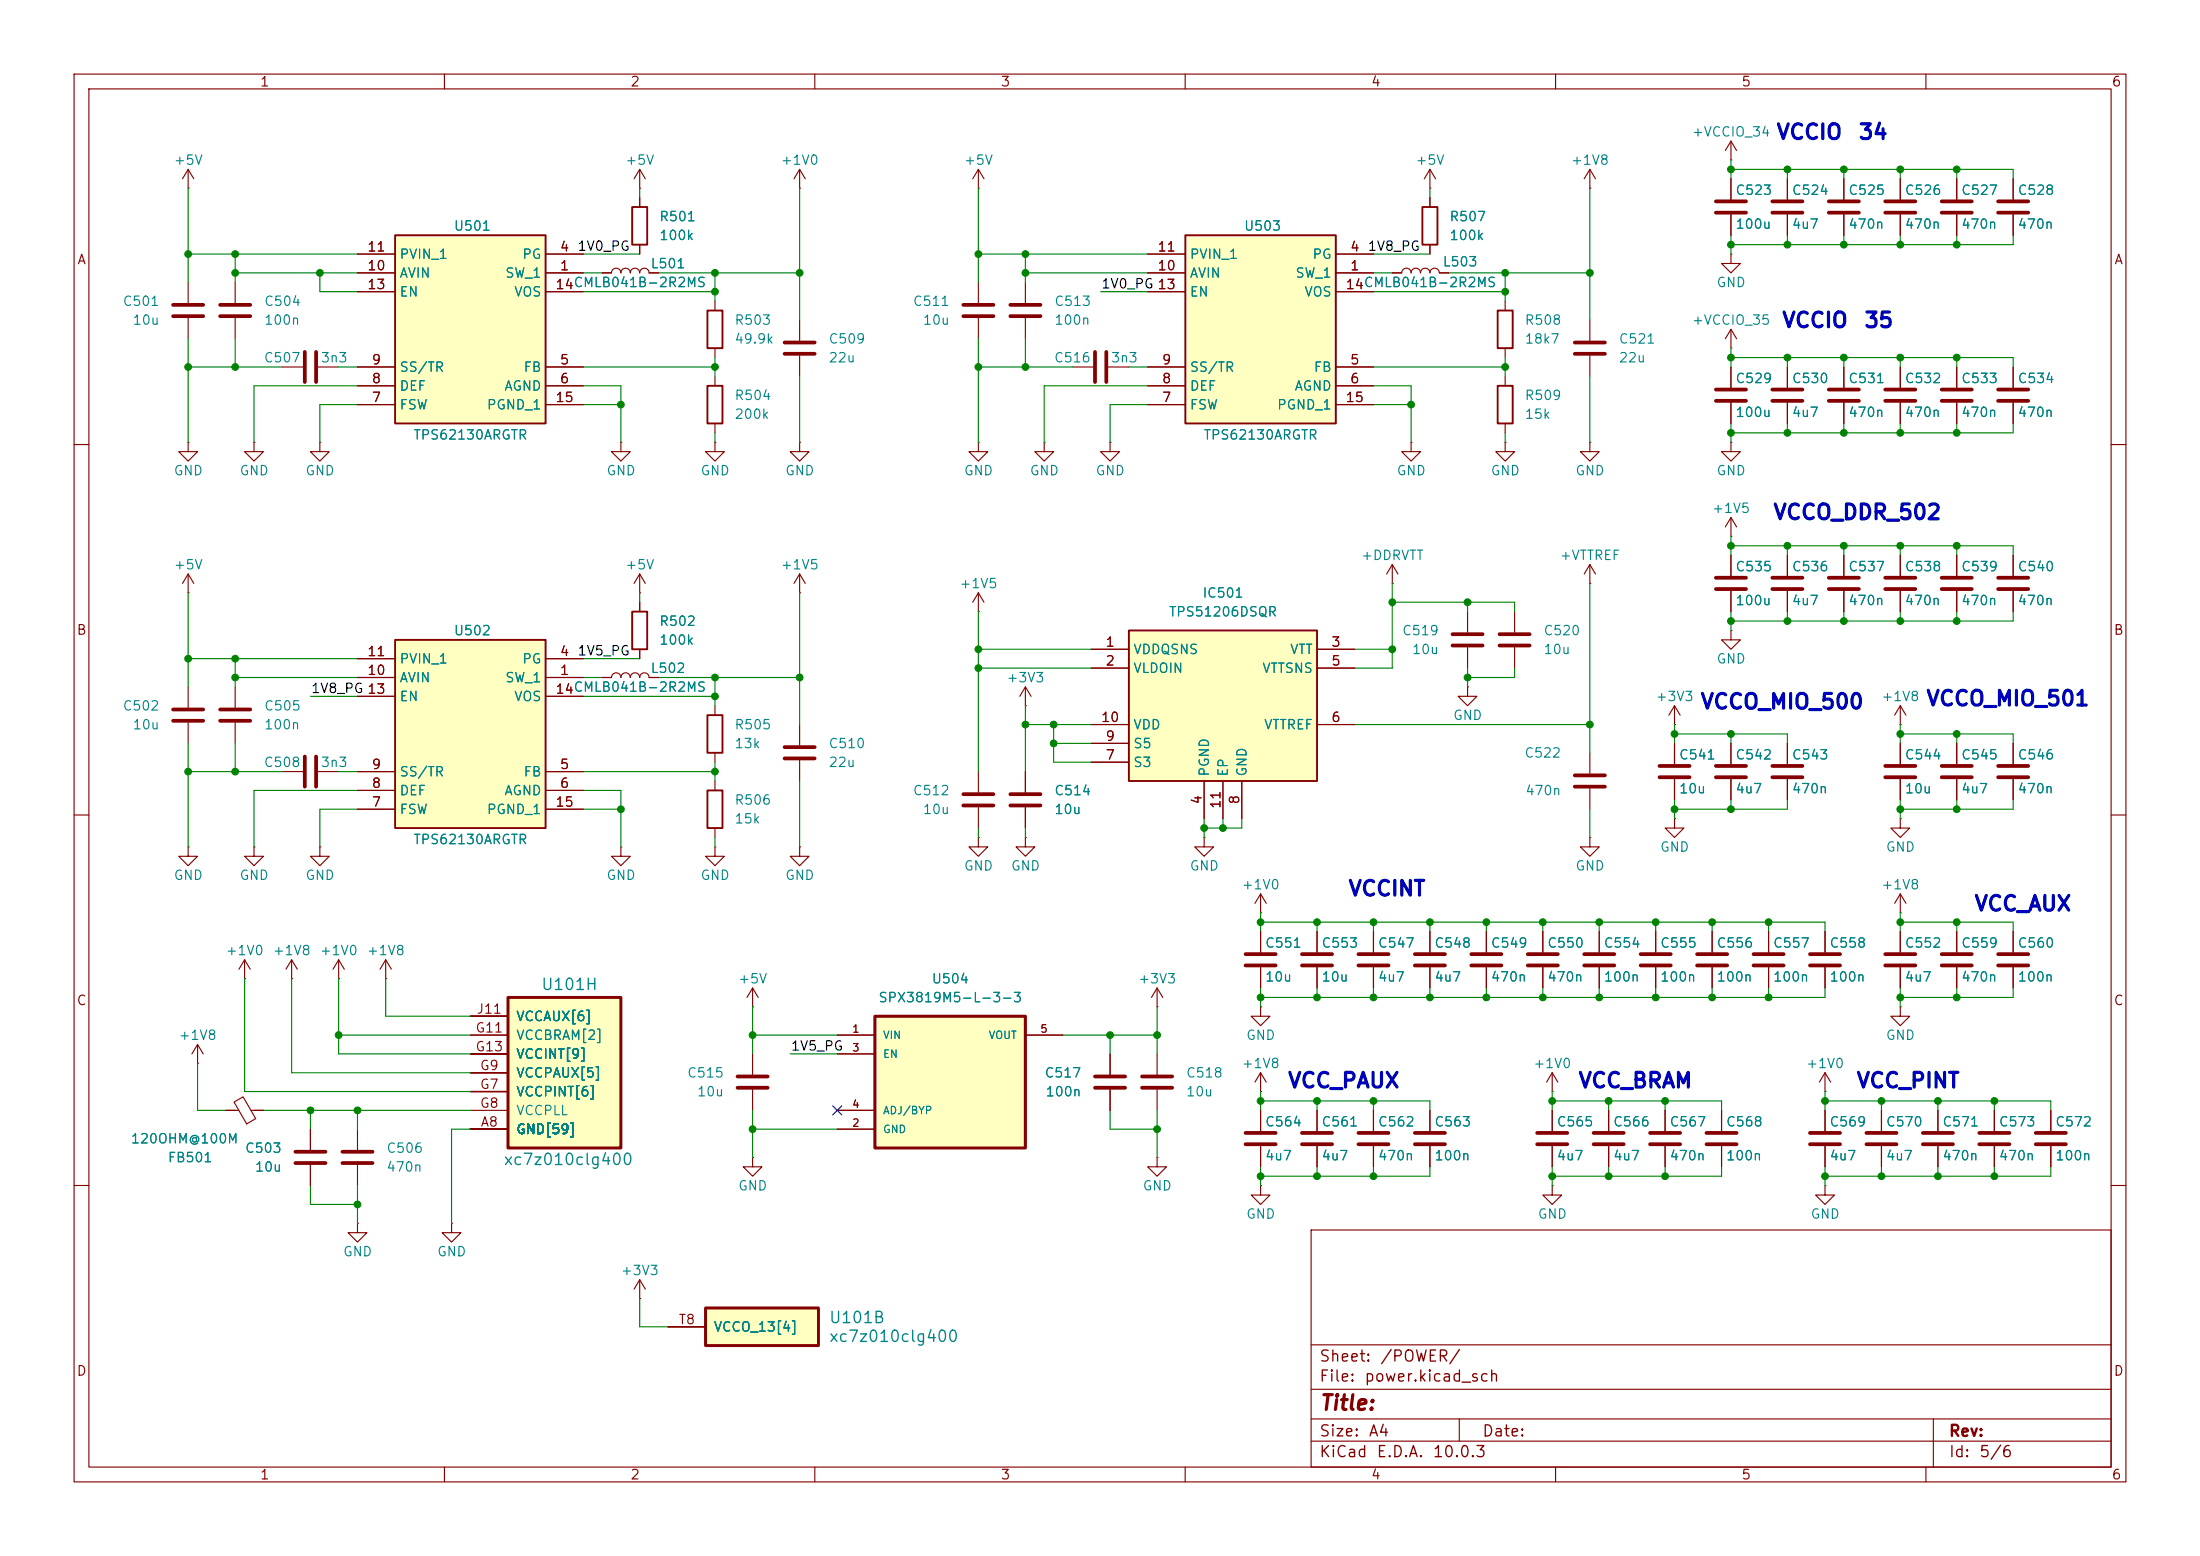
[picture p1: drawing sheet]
<svg xmlns="http://www.w3.org/2000/svg" width="297mm" height="210mm" viewBox="0 0 297 210" stroke-linecap="round" stroke-linejoin="round" font-family="sans-serif">
<g fill="none" stroke="#840000" stroke-width=".15">
<path d="M10 10h277v190h-277zM12 12h273v186h-273zM60 10v2M110 10v2M160 10v2M210 10v2M260 10v2M81.3 36.8h1.2a.64 .64 0 0 1 .7-.6 .64 .64 0 0 1 .6 .6 .64 .64 0 0 1 .7-.6 .64 .64 0 0 1 .6 .6 .64 .64 0 0 1 .6-.6 .64 .64 0 0 1 .7 .6 .64 .64 0 0 1 .6-.6 .64 .64 0 0 1 .6 .6h1.3M86.4 26.7v1.2M86.4 33v1.3M233.7 34.3v1.3h-1.3l1.3 1.2 1.2-1.2h-1.2M233.7 34.3h.1"/>
<path d="M256.5 24.1v2.8M256.5 29v2.8M25.4 59.7v1.3h1.3l-1.3 1.2-1.3-1.2h1.3M25.4 59.7h.1M38.1 49.5h2.8M42.9 49.5h2.8M43.2 59.7v1.3h1.2l-1.2 1.2-1.3-1.2h1.3M43.2 59.7h.1M96.5 40.6v1.3M96.5 47v1.3M233.7 59.7v1.3h-1.3l1.3 1.2 1.2-1.2h-1.2M233.7 59.7h.1"/>
<path d="M10 60h2M188 78.7h.1M188 76.2l-.8 1.3M188 76.2l.7 1.3M188 76.2v2.5M233.7 72.4h.1M233.7 69.9l-.8 1.2M233.7 69.9l.7 1.2M233.7 69.9v2.5M241.3 74.9v2.8M241.3 79.8v2.8M256.5 74.9v2.8"/>
<path d="M256.5 79.8v2.8M285 60h2M25.4 92.7v2.8M25.4 97.5v2.8M81.3 91.4h1.2a.64 .64 0 0 1 .7-.6 .64 .64 0 0 1 .6 .6 .64 .64 0 0 1 .7-.6 .64 .64 0 0 1 .6 .6 .64 .64 0 0 1 .6-.6 .64 .64 0 0 1 .7 .6 .64 .64 0 0 1 .6-.6 .64 .64 0 0 1 .6 .6h1.3M107.9 97.8v2.8M132.1 82.6h.1M132.1 80l-.8 1.3M132.1 80l.7 1.3M132.1 80v2.6M138.4 95.3h.1M138.4 92.7l-.7 1.3"/>
<path d="M138.4 92.7l.8 1.3M138.4 92.7v2.6M198.1 92.7v1.3h1.3l-1.3 1.3-1.3-1.3h1.3M198.1 92.7h.1M233.7 85.1v1.3h-1.3l1.3 1.2 1.2-1.2h-1.2M233.7 85.1h.1M256.5 97.8h.1M256.5 95.3l-.7 1.2M256.5 95.3l.8 1.2M256.5 95.3v2.5M10 110h2M107.9 102.6v2.8"/>
<path d="M162.6 113v1.3h1.2l-1.2 1.3-1.3-1.3h1.3M162.6 113h.1M256.5 100.3v2.8M256.5 105.2v2.8M264.2 100.3v2.8M264.2 105.2v2.8M271.8 100.3v2.8M271.8 105.2v2.8M285 110h2M271.8 125.7v2.8M271.8 130.6v2.8M26.7 143.5h.1"/>
<path d="M26.7 141l-.8 1.2M26.7 141l.7 1.2M26.7 141v2.5M177.8 149.9v2.8M177.8 154.7v2.8M10 160h2M177 166h108v32h-108zM285 160h2M60 198v2M110 198v2M160 198v2M177 194.5h108"/>
<path d="M177 191.5h108M177 187.5h108M177 181.5h108M197 191.5v3M210 198v2M260 198v2M261 191.5v6.5"/>
</g>
<g fill="none" stroke="#840000" stroke-width=".51">
<path d="M254.5 27.2h4.1M254.5 28.7h4.1M41.1 47.5v4.1M42.7 47.5v4.1M239.3 78h4M239.3 79.5h4M254.5 78h4.1M254.5 79.5h4.1M23.4 95.8h4M23.4 97.3h4M105.9 100.8h4.1M105.9 102.4h4.1"/>
<path d="M254.5 103.4h4.1M254.5 104.9h4.1M262.1 103.4h4.1M262.1 104.9h4.1M269.7 103.4h4.1M269.7 104.9h4.1M269.7 128.8h4.1M269.7 130.3h4.1M175.8 152.9h4M175.8 154.4h4"/>
</g>
<path d="M85.3 27.9h2.1v5.1h-2.1zM95.5 41.9h2v5.1h-2z" fill="none" stroke="#840000" stroke-width=".25"/>
<path d="M95.2 176.5h15.3v5.1h-15.3z" fill="#ffffc2"/>
<path d="M95.2 176.5h15.3v5.1h-15.3z" fill="none" stroke="#840000" stroke-width=".4"/>
<g fill="none" stroke="#840000" stroke-width=".15">
<path d="M144.8 49.5h2.8M149.6 49.5h2.8M233.7 49.5v2.8M233.7 54.4v2.8M264.2 49.5v2.8M264.2 54.4v2.8M204.5 82.6v2.7M204.5 87.4v2.8M256.5 123.2h.1M256.5 120.7l-.7 1.2M256.5 120.7l.8 1.2M256.5 120.7v2.5"/>
<path d="M90.2 179.1h5M246.4 160v1.3h-1.3l1.3 1.3 1.2-1.3h-1.2M246.4 160h.1"/>
</g>
<path d="M147.8 47.5v4.1M149.4 47.5v4.1M231.6 52.6h4.1M231.6 54.1h4.1M262.1 52.6h4.1M262.1 54.1h4.1M202.4 85.6h4.1M202.4 87.1h4.1" fill="none" stroke="#840000" stroke-width=".51"/>
<path d="M160 31.8h20.3v25.4h-20.3z" fill="#ffffc2"/>
<path d="M160 31.8h20.3v25.4h-20.3z" fill="none" stroke="#840000" stroke-width=".25"/>
<g fill="none" stroke="#840000" stroke-width=".15">
<path d="M154.9 36.8h5.1M154.9 34.3h5.1M154.9 39.4h5.1M180.3 36.8h5.1M180.3 34.3h5.1M180.3 39.4h5.1M241.3 24.1v2.8M241.3 29v2.8M154.9 49.5h5.1M154.9 52.1h5.1M154.9 54.6h5.1M180.3 49.5h5.1"/>
<path d="M180.3 52.1h5.1M180.3 54.6h5.1M86.4 77.5l-.8 1.2M86.4 77.5l.7 1.2M86.4 77.5v2.5M86.4 80h.1M226.1 97.8h.1M226.1 95.3l-.8 1.2M226.1 95.3l.7 1.2M226.1 95.3v2.5M132.1 113v1.3h1.2l-1.2 1.3-1.3-1.3h1.3M132.1 113h.1"/>
<path d="M170.2 123.2h.1M170.2 120.7l-.8 1.2M170.2 120.7l.7 1.2M170.2 120.7v2.5M209.5 149.9v2.8M209.5 154.7v2.8M261.6 149.9v2.8M261.6 154.7v2.8"/>
</g>
<path d="M239.3 27.2h4M239.3 28.7h4M207.5 152.9h4.1M207.5 154.4h4.1M259.6 152.9h4.1M259.6 154.4h4.1" fill="none" stroke="#840000" stroke-width=".51"/>
<path d="M152.4 85.1h25.4v20.3h-25.4z" fill="#ffffc2"/>
<path d="M202.2 52.1h2v5.1h-2zM202.2 41.9h2v5.1h-2zM95.5 96.5h2v5.1h-2zM152.4 85.1h25.4v20.3h-25.4z" fill="none" stroke="#840000" stroke-width=".25"/>
<g fill="none" stroke="#840000" stroke-width=".15">
<path d="M233.7 19.1v2.5M233.7 19.1l-.8 1.2M233.7 19.1l.7 1.2M31.7 38.1v2.8M132.1 25.4h.1M132.1 22.9l-.8 1.2M132.1 22.9l.7 1.2M132.1 22.9v2.5M193 25.4h.1M193 22.9l-.7 1.2M193 22.9l.8 1.2M193 22.9v2.5"/>
<path d="M233.7 21.6h.1M264.2 24.1v2.8M264.2 29v2.8M31.7 42.9v2.8M107.9 59.7v1.3h-1.2l1.2 1.2 1.3-1.2h-1.3M107.9 59.7h.1M203.2 40.6v1.3M203.2 47v1.3M203.2 50.8v1.3M203.2 57.2v1.2M233.7 47h.1M233.7 44.5v2.5"/>
<path d="M233.7 44.5l-.8 1.2M233.7 44.5l.7 1.2M25.4 77.5l-.8 1.2M25.4 77.5l.8 1.2M25.4 77.5v2.5M233.7 74.9v2.8M233.7 79.8v2.8M264.2 74.9v2.8M264.2 79.8v2.8M25.4 80h.1M31.7 92.7v2.8M31.7 97.5v2.8"/>
<path d="M96.5 95.3v1.2M147.3 87.6h5.1M147.3 90.2h5.1M147.3 97.8h5.1M177.8 87.6h5.1M177.8 90.2h5.1M177.8 97.8h5.1M96.5 101.6v1.3M107.9 114.3v1.3h-1.2l1.2 1.2 1.3-1.2h-1.3M107.9 114.3h.1M138.4 113v1.3h1.3l-1.3 1.3-1.2-1.3h1.2M138.4 113h.1"/>
<path d="M138.4 104.1v2.8M138.4 109v2.8M147.3 102.9h5.1M147.3 100.3h5.1M162.6 105.4v5.1M165.1 105.4v5.1M167.6 105.4v5.1M214.6 113v1.3h1.3l-1.3 1.3-1.2-1.3h1.2M214.6 113h.1M226.1 100.3v2.8M226.1 105.2v2.8M233.7 100.3v2.8"/>
<path d="M233.7 105.2v2.8M39.4 132.1h.1M39.4 129.5l-.8 1.3M39.4 129.5l.7 1.3M39.4 129.5v2.6M52.1 132.1h.1M52.1 129.5l-.8 1.3M52.1 129.5l.7 1.3M52.1 129.5v2.6M101.6 135.9h.1M101.6 133.4l-.8 1.2M101.6 133.4l.8 1.2"/>
<path d="M101.6 133.4v2.5M170.2 125.7v2.8M170.2 130.6v2.8M185.4 125.7v2.8M185.4 130.6v2.8M246.4 125.7v2.8M246.4 130.6v2.8M101.6 142.2v2.8M101.6 147.1v2.8M156.2 142.2v2.8M156.2 147.1v2.8M193 149.9v2.8"/>
<path d="M193 154.7v2.8M224.8 149.9v2.8M224.8 154.7v2.8M246.4 147.3h.1M246.4 144.8l-.8 1.3M246.4 144.8l.7 1.3M246.4 144.8v2.5M246.4 149.9v2.8M246.4 154.7v2.8M254 149.9v2.8M254 154.7v2.8M276.9 149.9v2.8"/>
<path d="M276.9 154.7v2.8M48.3 165.1v1.3h1.2l-1.2 1.2-1.3-1.2h1.3M48.3 165.1h.1M209.5 160v1.3h-1.2l1.2 1.3 1.3-1.3h-1.3M209.5 160h.1"/>
</g>
<g fill="none" stroke="#840000" stroke-width=".51">
<path d="M262.1 27.2h4.1M262.1 28.7h4.1M29.7 41.1h4.1M29.7 42.7h4.1M231.6 78h4.1M231.6 79.5h4.1M262.1 78h4.1M262.1 79.5h4.1M29.7 95.8h4.1M29.7 97.3h4.1M136.4 107.2h4.1M136.4 108.7h4.1"/>
<path d="M224 103.4h4.1M224 104.9h4.1M231.6 103.4h4.1M231.6 104.9h4.1M168.1 128.8h4.1M168.1 130.3h4.1M183.4 128.8h4.1M183.4 130.3h4.1M244.3 128.8h4.1M244.3 130.3h4.1M99.6 145.3h4M99.6 146.8h4"/>
<path d="M154.2 145.3h4M154.2 146.8h4M191 152.9h4.1M191 154.4h4.1M222.8 152.9h4M222.8 154.4h4M244.3 152.9h4.1M244.3 154.4h4.1M252 152.9h4M252 154.4h4M274.8 152.9h4.1M274.8 154.4h4.1"/>
</g>
<path d="M118.1 137.2h20.3v17.7h-20.3z" fill="#ffffc2"/>
<path d="M118.1 137.2h20.3v17.7h-20.3z" fill="none" stroke="#840000" stroke-width=".41"/>
<path d="M113 139.7h5.1M138.4 139.7h5.1M113 152.4h5.1M113 142.2h5.1M113 149.9h5.1" fill="none" stroke="#840000" stroke-width=".15"/>
<path d="M53.3 31.8h20.4v25.4h-20.4z" fill="#ffffc2"/>
<path d="M53.3 31.8h20.4v25.4h-20.4zM192 27.9h2.1v5.1h-2.1zM85.3 82.6h2.1v5h-2.1zM95.5 106.7h2v5.1h-2z" fill="none" stroke="#840000" stroke-width=".25"/>
<g fill="none" stroke="#840000" stroke-width=".15">
<path d="M25.4 38.1v2.8M48.3 36.8h5M48.3 34.3h5M48.3 39.4h5M73.7 36.8h5M73.7 34.3h5M73.7 39.4h5M107.9 25.4h.1M107.9 22.9l-.7 1.2M107.9 22.9l.8 1.2M107.9 22.9v2.5M132.1 38.1v2.8"/>
<path d="M138.4 38.1v2.8M188 36.8h1.2a.64 .64 0 0 1 .7-.6 .64 .64 0 0 1 .6 .6 .64 .64 0 0 1 .6-.6 .64 .64 0 0 1 .7 .6 .64 .64 0 0 1 .6-.6 .64 .64 0 0 1 .6 .6 .64 .64 0 0 1 .7-.6 .64 .64 0 0 1 .6 .6h1.3M193 26.7v1.2M193 33v1.3M214.6 25.4h.1M214.6 22.9v2.5M214.6 22.9l-.7 1.2M214.6 22.9l.8 1.2M233.7 24.1v2.8M233.7 29v2.8M248.9 24.1v2.8M248.9 29v2.8"/>
<path d="M271.8 24.1v2.8M271.8 29v2.8M25.4 42.9v2.8M48.3 49.5h5M48.3 52.1h5M48.3 54.6h5M73.7 49.5h5M73.7 52.1h5M73.7 54.6h5M96.5 59.7v1.3h-1.3l1.3 1.2 1.3-1.2h-1.3M96.5 59.7h.1M132.1 42.9v2.8"/>
<path d="M138.4 42.9v2.8M141 59.7v1.3h1.2l-1.2 1.2-1.3-1.2h1.3M141 59.7h.1M214.6 59.7v1.3h-1.2l1.2 1.2 1.3-1.2h-1.3M214.6 59.7h.1M214.6 43.2v2.8M214.6 48v2.8M241.3 49.5v2.8M241.3 54.4v2.8M248.9 49.5v2.8M248.9 54.4v2.8M256.5 49.5v2.8"/>
<path d="M256.5 54.4v2.8M271.8 49.5v2.8M271.8 54.4v2.8M248.9 74.9v2.8M248.9 79.8v2.8M86.4 81.3v1.3M86.4 87.6v1.3M38.1 104.1h2.8M42.9 104.1h2.8M43.2 114.3v1.3h1.2l-1.2 1.2-1.3-1.2h1.3M43.2 114.3h.1M96.5 105.4v1.3"/>
<path d="M96.5 111.8v1.2M226.1 110.5v1.3h-1.3l1.3 1.2 1.2-1.2h-1.2M226.1 110.5h.1M241.3 100.3v2.8M241.3 105.2v2.8M256.5 110.5v1.3h-1.2l1.2 1.2 1.3-1.2h-1.3M256.5 110.5h.1M33 132.1h.1M33 129.5l-.7 1.3M33 129.5l.8 1.3M33 129.5v2.6M45.7 132.1h.1"/>
<path d="M45.7 129.5l-.7 1.3M45.7 129.5l.8 1.3M45.7 129.5v2.6M193 125.7v2.8M193 130.6v2.8M223.5 125.7v2.8M223.5 130.6v2.8M231.1 125.7v2.8M231.1 130.6v2.8M238.8 125.7v2.8M238.8 130.6v2.8M256.5 135.9v1.3h-1.2l1.2 1.2 1.3-1.2h-1.3"/>
<path d="M256.5 135.9h.1M264.2 125.7v2.8M264.2 130.6v2.8M30.5 149.9h1.7M31.6 148.7l1.2-.7 1.7 3-1.2 .7zM33.9 149.9h1.7M41.9 152.4v2.8M41.9 157.2v2.8M209.5 147.3h.1M209.5 144.8l-.7 1.3M209.5 144.8l.8 1.3M209.5 144.8v2.5"/>
<path d="M217.2 149.9v2.8M217.2 154.7v2.8M232.4 149.9v2.8M232.4 154.7v2.8M170.2 160v1.3h-1.3l1.3 1.3 1.2-1.3h-1.2M170.2 160h.1"/>
</g>
<g fill="none" stroke="#840000" stroke-width=".51">
<path d="M231.6 27.2h4.1M231.6 28.7h4.1M246.9 27.2h4.1M246.9 28.7h4.1M269.7 27.2h4.1M269.7 28.7h4.1M23.4 41.1h4M23.4 42.7h4M130 41.1h4.1M130 42.7h4.1M136.4 41.1h4.1M136.4 42.7h4.1"/>
<path d="M212.6 46.2h4.1M212.6 47.8h4.1M239.3 52.6h4M239.3 54.1h4M246.9 52.6h4.1M246.9 54.1h4.1M254.5 52.6h4.1M254.5 54.1h4.1M269.7 52.6h4.1M269.7 54.1h4.1M246.9 78h4.1M246.9 79.5h4.1"/>
<path d="M41.1 102.1v4.1M42.7 102.1v4.1M239.3 103.4h4M239.3 104.9h4M191 128.8h4.1M191 130.3h4.1M221.5 128.8h4.1M221.5 130.3h4.1M229.1 128.8h4.1M229.1 130.3h4.1M236.7 128.8h4.1M236.7 130.3h4.1"/>
<path d="M262.1 128.8h4.1M262.1 130.3h4.1M39.9 155.4h4M39.9 157h4M215.1 152.9h4.1M215.1 154.4h4.1M230.4 152.9h4M230.4 154.4h4"/>
</g>
<path d="M68.6 134.6h15.2v20.3h-15.2z" fill="#ffffc2"/>
<path d="M68.6 134.6h15.2v20.3h-15.2z" fill="none" stroke="#840000" stroke-width=".4"/>
<path d="M83.8 114.3v1.3h-1.3l1.3 1.2 1.3-1.2h-1.3M83.8 114.3h.1M63.5 139.7h5.1M63.5 137.2h5.1M63.5 152.4h5.1M63.5 144.8h5.1M63.5 147.3h5.1M63.5 149.9h5.1M63.5 142.2h5.1M185.4 149.9v2.8M185.4 154.7v2.8" fill="none" stroke="#840000" stroke-width=".15"/>
<path d="M183.4 152.9h4.1M183.4 154.4h4.1" fill="none" stroke="#840000" stroke-width=".51"/>
<path d="M53.3 86.4h20.4v25.4h-20.4z" fill="#ffffc2"/>
<path d="M95.5 52.1h2v5.1h-2zM53.3 86.4h20.4v25.4h-20.4z" fill="none" stroke="#840000" stroke-width=".25"/>
<g fill="none" stroke="#840000" stroke-width=".15">
<path d="M25.4 25.4h.1M25.4 22.9l-.8 1.2M25.4 22.9l.8 1.2M25.4 22.9v2.5M48.3 36.8h5M48.3 34.3h5M48.3 39.4h5M73.7 36.8h5M73.7 34.3h5M73.7 39.4h5M81.3 36.8h1.2M86.4 25.4h.1"/>
<path d="M86.4 22.9l-.8 1.2M86.4 22.9l.7 1.2M86.4 22.9v2.5M86.4 26.7v1.2M86.4 33v1.3M87.6 36.8h1.3M154.9 36.8h5.1M154.9 34.3h5.1M154.9 39.4h5.1M180.3 36.8h5.1M180.3 34.3h5.1M180.3 39.4h5.1"/>
<path d="M188 36.8h1.2M193 26.7v1.2M193 33v1.3M194.3 36.8h1.3M233.7 24.1v2.8M233.7 29v2.8M241.3 24.1v2.8M241.3 29v2.8M248.9 24.1v2.8M248.9 29v2.8M256.5 24.1v2.8M256.5 29v2.8"/>
<path d="M264.2 24.1v2.8M264.2 29v2.8M271.8 24.1v2.8M271.8 29v2.8M34.3 59.7v1.3h1.3l-1.3 1.2-1.3-1.2h1.3M34.3 59.7h.1M48.3 49.5h5M48.3 52.1h5M48.3 54.6h5M73.7 49.5h5M73.7 52.1h5M73.7 54.6h5"/>
<path d="M83.8 59.7v1.3h-1.3l1.3 1.2 1.3-1.2h-1.3M83.8 59.7h.1M96.5 50.8v1.3M96.5 57.2v1.2M107.9 43.2v2.8M107.9 48v2.8M132.1 59.7v1.3h1.2l-1.2 1.2-1.3-1.2h1.3M132.1 59.7h.1M149.9 59.7v1.3h1.2l-1.2 1.2-1.3-1.2h1.3M149.9 59.7h.1M154.9 49.5h5.1M154.9 52.1h5.1"/>
<path d="M154.9 54.6h5.1M180.3 49.5h5.1M180.3 52.1h5.1M180.3 54.6h5.1M190.5 59.7v1.3h-1.3l1.3 1.2 1.3-1.2h-1.3M190.5 59.7h.1M203.2 59.7v1.3h-1.3l1.3 1.2 1.3-1.2h-1.3M203.2 59.7h.1M233.7 49.5v2.8M233.7 54.4v2.8M241.3 49.5v2.8M241.3 54.4v2.8"/>
<path d="M248.9 49.5v2.8M248.9 54.4v2.8M256.5 49.5v2.8M256.5 54.4v2.8M264.2 49.5v2.8M264.2 54.4v2.8M271.8 49.5v2.8M271.8 54.4v2.8M107.9 77.5v2.5M107.9 77.5l-.7 1.2M107.9 77.5l.8 1.2M214.6 78.7h.1"/>
<path d="M214.6 76.2l-.7 1.3M214.6 76.2l.8 1.3M214.6 76.2v2.5M233.7 74.9v2.8M233.7 79.8v2.8M241.3 74.9v2.8M241.3 79.8v2.8M248.9 74.9v2.8M248.9 79.8v2.8M256.5 74.9v2.8M256.5 79.8v2.8M264.2 74.9v2.8"/>
<path d="M264.2 79.8v2.8M271.8 74.9v2.8M271.8 79.8v2.8M48.3 91.4h5M48.3 88.9h5M48.3 94h5M73.7 91.4h5M73.7 88.9h5M73.7 94h5M81.3 91.4h1.2M86.4 81.3v1.3M86.4 87.6v1.3"/>
<path d="M87.6 91.4h1.3M107.9 80h.1M147.3 87.6h5.1M147.3 90.2h5.1M147.3 97.8h5.1M177.8 87.6h5.1M177.8 90.2h5.1M177.8 97.8h5.1M198.1 82.6v2.7M198.1 87.4v2.8M25.4 114.3v1.3h1.3l-1.3 1.2-1.3-1.2h1.3M25.4 114.3h.1"/>
<path d="M34.3 114.3v1.3h1.3l-1.3 1.2-1.3-1.2h1.3M34.3 114.3h.1M48.3 104.1h5M48.3 106.7h5M48.3 109.2h5M73.7 104.1h5M73.7 106.7h5M73.7 109.2h5M96.5 114.3v1.3h-1.3l1.3 1.2 1.3-1.2h-1.3M96.5 114.3h.1M132.1 104.1v2.8M132.1 109v2.8"/>
<path d="M138.4 104.1v2.8M138.4 109v2.8M147.3 102.9h5.1M147.3 100.3h5.1M162.6 105.4v5.1M165.1 105.4v5.1M167.6 105.4v5.1M214.6 101.6v2.8M214.6 106.4v2.8M226.1 100.3v2.8M226.1 105.2v2.8M233.7 100.3v2.8"/>
<path d="M233.7 105.2v2.8M241.3 100.3v2.8M241.3 105.2v2.8M256.5 100.3v2.8M256.5 105.2v2.8M264.2 100.3v2.8M264.2 105.2v2.8M271.8 100.3v2.8M271.8 105.2v2.8M113 139.7h5.1M138.4 139.7h5.1M156.2 135.9h.1"/>
<path d="M156.2 133.4l-.8 1.2M156.2 133.4l.8 1.2M156.2 133.4v2.5M170.2 135.9v1.3h-1.3l1.3 1.2 1.2-1.2h-1.2M170.2 135.9h.1M170.2 125.7v2.8M170.2 130.6v2.8M177.8 125.7v2.8M177.8 130.6v2.8M185.4 125.7v2.8M185.4 130.6v2.8M193 125.7v2.8"/>
<path d="M193 130.6v2.8M200.7 125.7v2.8M200.7 130.6v2.8M208.3 125.7v2.8M208.3 130.6v2.8M215.9 125.7v2.8M215.9 130.6v2.8M223.5 125.7v2.8M223.5 130.6v2.8M231.1 125.7v2.8M231.1 130.6v2.8M238.8 125.7v2.8"/>
<path d="M238.8 130.6v2.8M246.4 125.7v2.8M246.4 130.6v2.8M256.5 125.7v2.8M256.5 130.6v2.8M264.2 125.7v2.8M264.2 130.6v2.8M271.8 125.7v2.8M271.8 130.6v2.8M30.5 149.9h1.2M34.3 149.9h1.3M41.9 152.4v2.8"/>
<path d="M41.9 157.2v2.8M48.3 152.4v2.8M48.3 157.2v2.8M101.6 156.2v1.3h1.3l-1.3 1.3-1.3-1.3h1.3M101.6 156.2h.1M113 149.9h5.1M113 152.4h5.1M113 142.2h5.1M149.9 142.2v2.8M149.9 147.1v2.8M156.2 156.2v1.3h1.3l-1.3 1.3-1.3-1.3h1.3M156.2 156.2h.1"/>
<path d="M170.2 147.3h.1M170.2 144.8l-.8 1.3M170.2 144.8l.7 1.3M170.2 144.8v2.5M170.2 149.9v2.8M170.2 154.7v2.8M177.8 149.9v2.8M177.8 154.7v2.8M185.4 149.9v2.8M185.4 154.7v2.8M193 149.9v2.8M193 154.7v2.8"/>
<path d="M209.5 149.9v2.8M209.5 154.7v2.8M217.2 149.9v2.8M217.2 154.7v2.8M224.8 149.9v2.8M224.8 154.7v2.8M232.4 149.9v2.8M232.4 154.7v2.8M246.4 149.9v2.8M246.4 154.7v2.8M254 149.9v2.8M254 154.7v2.8"/>
<path d="M261.6 149.9v2.8M261.6 154.7v2.8M269.2 149.9v2.8M269.2 154.7v2.8M276.9 149.9v2.8M276.9 154.7v2.8M61 165.1v1.3h1.2l-1.2 1.2-1.3-1.2h1.3M61 165.1h.1M86.4 175.3h.1M86.4 172.7v2.6M86.4 172.7l-.8 1.3M86.4 172.7l.7 1.3"/>
</g>
<g fill="none" stroke="#840000" stroke-width=".51">
<path d="M105.9 46.2h4.1M105.9 47.8h4.1M269.7 78h4.1M269.7 79.5h4.1M196.1 85.6h4.1M196.1 87.1h4.1M130 107.2h4.1M130 108.7h4.1M212.6 104.6h4.1M212.6 106.2h4.1M175.8 128.8h4M175.8 130.3h4"/>
<path d="M198.6 128.8h4.1M198.6 130.3h4.1M206.2 128.8h4.1M206.2 130.3h4.1M213.9 128.8h4M213.9 130.3h4M254.5 128.8h4.1M254.5 130.3h4.1M46.2 155.4h4.1M46.2 157h4.1M147.8 145.3h4.1M147.8 146.8h4.1"/>
<path d="M168.1 152.9h4.1M168.1 154.4h4.1M267.2 152.9h4.1M267.2 154.4h4.1"/>
</g>
<g fill="none" stroke="#008400" stroke-width=".15">
<path d="M25.4 34.3h22.9M25.4 25.4v12.7M31.7 36.8h16.6M31.7 34.3v3.8M43.2 36.8v2.6h5.1M78.7 36.8h2.6M78.7 39.4h17.8M78.7 34.3h7.7M86.4 25.4v1.3M88.9 36.8h19M96.5 36.8v3.8M107.9 25.4v17.8"/>
<path d="M132.1 25.4v12.7M132.1 34.3h22.8M138.4 34.3v3.8M138.4 36.8h16.5M148.6 39.4h6.3M185.4 36.8h2.6M185.4 39.4h17.8M185.4 34.3h7.6M193 25.4v1.3M195.6 36.8h19M203.2 36.8v3.8M214.6 25.4v17.8"/>
<path d="M233.7 21.6v2.5M233.7 31.8v2.5M233.7 22.9h38.1v1.2M241.3 22.9v1.2M241.3 31.8v1.2M248.9 22.9v1.2M248.9 31.8v1.2M256.5 22.9v1.2M256.5 31.8v1.2M264.2 22.9v1.2M264.2 31.8v1.2M271.8 31.8v1.2h-38.1"/>
<path d="M25.4 45.7v14M25.4 49.5h12.7M31.7 45.7v3.8M45.7 49.5h2.6M48.3 54.6h-5.1v5.1M48.3 52.1h-14v7.6M78.7 49.5h17.8M78.7 54.6h5.1M78.7 52.1h5.1v7.6M96.5 48.3v2.5M96.5 58.4v1.3M107.9 50.8v8.9"/>
<path d="M132.1 45.7v14M132.1 49.5h12.7M138.4 45.7v3.8M152.4 49.5h2.5M154.9 54.6h-5v5.1M154.9 52.1h-13.9v7.6M185.4 49.5h17.8M185.4 54.6h5.1M185.4 52.1h5.1v7.6M203.2 48.3v2.5M203.2 58.4v1.3M214.6 50.8v8.9"/>
<path d="M233.7 48.3h38.1v1.2M233.7 47v2.5M233.7 57.2v2.5M241.3 48.3v1.2M241.3 57.2v1.2M248.9 48.3v1.2M248.9 57.2v1.2M256.5 48.3v1.2M256.5 57.2v1.2M264.2 48.3v1.2M264.2 57.2v1.2M271.8 57.2v1.2h-38.1"/>
<path d="M188 78.7v11.5h-5.1M214.6 78.7v22.9M233.7 72.4v2.5M233.7 73.7h38.1v1.2M241.3 73.7v1.2M248.9 73.7v1.2M256.5 73.7v1.2M264.2 73.7v1.2M25.4 80v12.7M25.4 88.9h22.9M31.7 88.9v3.8M31.7 91.4h16.6"/>
<path d="M41.9 94h6.4M78.7 88.9h7.7M78.7 91.4h2.6M78.7 94h17.8M86.4 80v1.3M88.9 91.4h19M96.5 91.4v3.9M107.9 80v17.8M132.1 87.6h15.2M132.1 82.6v21.5M132.1 90.2h15.2M138.4 95.3v8.8"/>
<path d="M138.4 97.8h8.9M142.2 97.8v5.1h5.1M182.9 87.6h5.1M182.9 97.8h31.7M188 81.3h16.5v1.3M198.1 81.3v1.3M198.1 90.2v2.5M204.5 90.2v1.2h-6.4M226.1 99.1h15.2v1.2M226.1 97.8v2.5M233.7 82.6v2.5M233.7 99.1v1.2"/>
<path d="M241.3 82.6v1.2M248.9 82.6v1.2M256.5 99.1h15.3v1.2M256.5 82.6v1.2M256.5 97.8v2.5M264.2 82.6v1.2M264.2 99.1v1.2M271.8 82.6v1.2h-38.1M25.4 100.3v14M25.4 104.1h12.7M31.7 100.3v3.8M45.7 104.1h2.6"/>
<path d="M48.3 109.2h-5.1v5.1M48.3 106.7h-14v7.6M78.7 109.2h5.1M78.7 106.7h5.1v7.6M78.7 104.1h17.8M96.5 102.9v2.5M96.5 113v1.3M107.9 105.4v8.9M132.1 111.8v1.2M138.4 111.8v1.2M142.2 100.3h5.1M162.6 110.5v2.5"/>
<path d="M165.1 110.5v1.3M167.6 110.5v1.3h-5M214.6 109.2v3.8M226.1 108v2.5M233.7 108v1.2M241.3 108v1.2h-15.2M256.5 108v2.5M264.2 108v1.2M271.8 108v1.2h-15.3M33 132.1v15.2h30.5M39.4 132.1v12.7h24.1M45.7 139.7h17.8"/>
<path d="M45.7 132.1v10.1h17.8M52.1 132.1v5.1h11.4M101.6 135.9v6.3M101.6 139.7h11.4M143.5 139.7h12.7M149.9 139.7v2.5M156.2 135.9v6.3M170.2 124.5h76.2v1.2M170.2 123.2v2.5M170.2 133.4v2.5M177.8 124.5v1.2M177.8 133.4v1.2"/>
<path d="M185.4 124.5v1.2M185.4 133.4v1.2M193 124.5v1.2M193 133.4v1.2M200.7 124.5v1.2M200.7 133.4v1.2M208.3 124.5v1.2M208.3 133.4v1.2M215.9 124.5v1.2M215.9 133.4v1.2M223.5 124.5v1.2M223.5 133.4v1.2"/>
<path d="M231.1 124.5v1.2M231.1 133.4v1.2M238.8 124.5v1.2M238.8 133.4v1.2M246.4 133.4v1.2h-76.2M256.5 124.5h15.3v1.2M256.5 123.2v2.5M256.5 133.4v2.5M264.2 124.5v1.2M264.2 133.4v1.2M271.8 133.4v1.2h-15.3M26.7 143.5v6.4h3.8"/>
<path d="M35.6 149.9h27.9M41.9 149.9v2.5M48.3 149.9v2.5M63.5 152.4h-2.5v12.7M101.6 149.9v6.3M101.6 152.4h11.4M106.7 142.2h6.3M149.9 149.9v2.5h6.3M156.2 149.9v6.3M170.2 148.6h22.8v1.3M170.2 147.3v2.6M170.2 157.5v2.5"/>
<path d="M177.8 148.6v1.3M177.8 157.5v1.3M185.4 148.6v1.3M185.4 157.5v1.3M193 157.5v1.3h-22.8M209.5 148.6h22.9v1.3M209.5 147.3v2.6M209.5 157.5v2.5M217.2 148.6v1.3M217.2 157.5v1.3M224.8 148.6v1.3M224.8 157.5v1.3"/>
<path d="M232.4 157.5v1.3h-22.9M246.4 148.6h30.5v1.3M246.4 147.3v2.6M246.4 157.5v2.5M254 148.6v1.3M254 157.5v1.3M261.6 148.6v1.3M261.6 157.5v1.3M269.2 148.6v1.3M269.2 157.5v1.3M276.9 157.5v1.3h-30.5M41.9 160v2.6h6.4"/>
<path d="M48.3 160v5.1M86.4 175.3v3.8h3.8"/>
</g>
<path d="M112.4 149.3l1.2 1.2M113.6 149.3l-1.2 1.2" fill="none" stroke="#000084" stroke-width=".15"/>
<g fill="#008400" stroke="#008400" stroke-width=".14">
<circle cx="96.5" cy="39.4" r=".46"/>
<circle cx="96.5" cy="36.8" r=".46"/>
<circle cx="83.8" cy="54.6" r=".46"/>
<circle cx="96.5" cy="49.5" r=".46"/>
<circle cx="25.4" cy="88.9" r=".46"/>
<circle cx="31.7" cy="91.4" r=".46"/>
<circle cx="31.7" cy="88.9" r=".46"/>
<circle cx="25.4" cy="104.1" r=".46"/>
<circle cx="31.7" cy="104.1" r=".46"/>
<circle cx="96.5" cy="94" r=".46"/>
<circle cx="107.9" cy="91.4" r=".46"/>
<circle cx="96.5" cy="91.4" r=".46"/>
<circle cx="96.5" cy="104.1" r=".46"/>
<circle cx="83.8" cy="109.2" r=".46"/>
<circle cx="25.4" cy="34.3" r=".46"/>
<circle cx="31.7" cy="34.3" r=".46"/>
<circle cx="25.4" cy="49.5" r=".46"/>
<circle cx="31.7" cy="49.5" r=".46"/>
<circle cx="31.7" cy="36.8" r=".46"/>
<circle cx="43.2" cy="36.8" r=".46"/>
<circle cx="45.7" cy="139.7" r=".46"/>
<circle cx="41.9" cy="149.9" r=".46"/>
<circle cx="48.3" cy="162.6" r=".46"/>
<circle cx="48.3" cy="149.9" r=".46"/>
<circle cx="149.9" cy="139.7" r=".46"/>
<circle cx="101.6" cy="139.7" r=".46"/>
<circle cx="156.2" cy="139.7" r=".46"/>
<circle cx="101.6" cy="152.4" r=".46"/>
<circle cx="193" cy="134.6" r=".46"/>
<circle cx="193" cy="124.5" r=".46"/>
<circle cx="200.7" cy="134.6" r=".46"/>
<circle cx="208.3" cy="134.6" r=".46"/>
<circle cx="231.1" cy="124.5" r=".46"/>
<circle cx="200.7" cy="124.5" r=".46"/>
<circle cx="208.3" cy="124.5" r=".46"/>
<circle cx="177.8" cy="134.6" r=".46"/>
<circle cx="185.4" cy="134.6" r=".46"/>
<circle cx="185.4" cy="124.5" r=".46"/>
<circle cx="177.8" cy="124.5" r=".46"/>
<circle cx="170.2" cy="158.8" r=".46"/>
<circle cx="170.2" cy="148.6" r=".46"/>
<circle cx="156.2" cy="152.4" r=".46"/>
<circle cx="170.2" cy="134.6" r=".46"/>
<circle cx="170.2" cy="124.5" r=".46"/>
<circle cx="185.4" cy="158.8" r=".46"/>
<circle cx="185.4" cy="148.6" r=".46"/>
<circle cx="177.8" cy="148.6" r=".46"/>
<circle cx="177.8" cy="158.8" r=".46"/>
<circle cx="209.5" cy="158.8" r=".46"/>
<circle cx="217.2" cy="158.8" r=".46"/>
<circle cx="224.8" cy="148.6" r=".46"/>
<circle cx="217.2" cy="148.6" r=".46"/>
<circle cx="224.8" cy="158.8" r=".46"/>
<circle cx="209.5" cy="148.6" r=".46"/>
<circle cx="233.7" cy="33" r=".46"/>
<circle cx="233.7" cy="22.9" r=".46"/>
<circle cx="241.3" cy="33" r=".46"/>
<circle cx="248.9" cy="22.9" r=".46"/>
<circle cx="241.3" cy="22.9" r=".46"/>
<circle cx="248.9" cy="33" r=".46"/>
<circle cx="256.5" cy="33" r=".46"/>
<circle cx="264.2" cy="22.9" r=".46"/>
<circle cx="256.5" cy="22.9" r=".46"/>
<circle cx="264.2" cy="33" r=".46"/>
<circle cx="264.2" cy="48.3" r=".46"/>
<circle cx="256.5" cy="58.4" r=".46"/>
<circle cx="256.5" cy="48.3" r=".46"/>
<circle cx="264.2" cy="58.4" r=".46"/>
<circle cx="248.9" cy="48.3" r=".46"/>
<circle cx="248.9" cy="58.4" r=".46"/>
<circle cx="233.7" cy="73.7" r=".46"/>
<circle cx="241.3" cy="58.4" r=".46"/>
<circle cx="256.5" cy="73.7" r=".46"/>
<circle cx="233.7" cy="48.3" r=".46"/>
<circle cx="241.3" cy="48.3" r=".46"/>
<circle cx="233.7" cy="58.4" r=".46"/>
<circle cx="241.3" cy="73.7" r=".46"/>
<circle cx="248.9" cy="73.7" r=".46"/>
<circle cx="264.2" cy="73.7" r=".46"/>
<circle cx="264.2" cy="83.8" r=".46"/>
<circle cx="256.5" cy="83.8" r=".46"/>
<circle cx="264.2" cy="99.1" r=".46"/>
<circle cx="256.5" cy="99.1" r=".46"/>
<circle cx="241.3" cy="83.8" r=".46"/>
<circle cx="233.7" cy="83.8" r=".46"/>
<circle cx="248.9" cy="83.8" r=".46"/>
<circle cx="214.6" cy="97.8" r=".46"/>
<circle cx="226.1" cy="109.2" r=".46"/>
<circle cx="226.1" cy="99.1" r=".46"/>
<circle cx="233.7" cy="99.1" r=".46"/>
<circle cx="233.7" cy="109.2" r=".46"/>
<circle cx="223.5" cy="134.6" r=".46"/>
<circle cx="215.9" cy="124.5" r=".46"/>
<circle cx="215.9" cy="134.6" r=".46"/>
<circle cx="223.5" cy="124.5" r=".46"/>
<circle cx="238.8" cy="134.6" r=".46"/>
<circle cx="231.1" cy="134.6" r=".46"/>
<circle cx="238.8" cy="124.5" r=".46"/>
<circle cx="254" cy="158.8" r=".46"/>
<circle cx="246.4" cy="158.8" r=".46"/>
<circle cx="254" cy="148.6" r=".46"/>
<circle cx="246.4" cy="148.6" r=".46"/>
<circle cx="264.2" cy="109.2" r=".46"/>
<circle cx="256.5" cy="109.2" r=".46"/>
<circle cx="264.2" cy="124.5" r=".46"/>
<circle cx="264.2" cy="134.6" r=".46"/>
<circle cx="256.5" cy="134.6" r=".46"/>
<circle cx="256.5" cy="124.5" r=".46"/>
<circle cx="269.2" cy="148.6" r=".46"/>
<circle cx="261.6" cy="148.6" r=".46"/>
<circle cx="261.6" cy="158.8" r=".46"/>
<circle cx="269.2" cy="158.8" r=".46"/>
<circle cx="138.4" cy="36.8" r=".46"/>
<circle cx="138.4" cy="34.3" r=".46"/>
<circle cx="107.9" cy="36.8" r=".46"/>
<circle cx="132.1" cy="34.3" r=".46"/>
<circle cx="138.4" cy="49.5" r=".46"/>
<circle cx="132.1" cy="49.5" r=".46"/>
<circle cx="190.5" cy="54.6" r=".46"/>
<circle cx="214.6" cy="36.8" r=".46"/>
<circle cx="203.2" cy="36.8" r=".46"/>
<circle cx="203.2" cy="39.4" r=".46"/>
<circle cx="203.2" cy="49.5" r=".46"/>
<circle cx="132.1" cy="90.2" r=".46"/>
<circle cx="132.1" cy="87.6" r=".46"/>
<circle cx="142.2" cy="100.3" r=".46"/>
<circle cx="142.2" cy="97.8" r=".46"/>
<circle cx="165.1" cy="111.8" r=".46"/>
<circle cx="162.6" cy="111.8" r=".46"/>
<circle cx="138.4" cy="97.8" r=".46"/>
<circle cx="198.1" cy="91.4" r=".46"/>
<circle cx="198.1" cy="81.3" r=".46"/>
<circle cx="188" cy="87.6" r=".46"/>
<circle cx="188" cy="81.3" r=".46"/>
</g>
<g font-size="2" fill="#0000c2">
<text x="239.7" y="19.3">VCCIO</text>
<text x="250.8" y="19.3">34</text>
<text x="240.5" y="44.7">VCCIO</text>
<text x="251.5" y="44.7">35</text>
<text x="239.3" y="70.6">VCCO_DDR_502</text>
<text x="259.9" y="95.8">VCCO_MIO_501</text>
<text x="229.4" y="96.2">VCCO_MIO_500</text>
<text x="181.9" y="121.4">VCCINT</text>
<text x="266.4" y="123.5">VCC_AUX</text>
<text x="173.7" y="147.3">VCC_PAUX</text>
<text x="213" y="147.3">VCC_BRAM</text>
<text x="250.5" y="147.3">VCC_PINT</text>
</g>
<text font-size="2" fill="#840000" x="178" y="190.8">Title:</text>
<g font-size="1.5" fill="#008484">
<text x="73" y="134">U101H</text>
<text x="67.9" y="157.6">xc7z010clg400</text>
<text x="111.8" y="179">U101B</text>
<text x="111.8" y="181.5">xc7z010clg400</text>
</g>
<g font-size="1.5" fill="#840000">
<text x="178" y="184.2">Sheet:</text>
<text x="186.2" y="184.2">/POWER/</text>
<text x="178" y="186.9">File:</text>
<text x="184.1" y="186.9">power.kicad_sch</text>
<text x="178" y="197.1">KiCad</text>
<text x="178" y="194.3">Size:</text>
<text x="184.7" y="194.3">A4</text>
<text x="185.7" y="197.1">E.D.A.</text>
<text x="193.3" y="197.1">10.0.3</text>
<text x="200" y="194.3">Date:</text>
<text x="263" y="194.3">Rev:</text>
<text x="263" y="197.1">Id:</text>
<text x="267.1" y="197.1">5/6</text>
</g>
<g font-size="1.3" fill="#840000">
<text x="35" y="12">1</text>
<text x="85" y="12">2</text>
<text x="135" y="12">3</text>
<text x="185" y="12">4</text>
<text x="235" y="12">5</text>
<text x="285" y="12">6</text>
<text x="10.3" y="36">A</text>
<text x="49.5" y="34.3">11</text>
<text x="75.5" y="34.3">4</text>
<text x="156.2" y="34.3">11</text>
<text x="182.2" y="34.3">4</text>
<text x="285.3" y="36">A</text>
<text x="49.5" y="36.8">10</text>
<text x="49.5" y="39.3">13</text>
<text x="74.9" y="39.3">14CMLB041B-2R2MS</text>
<text x="75.5" y="36.8">1</text>
<text x="156.2" y="36.8">10</text>
<text x="156.2" y="39.3">13</text>
<text x="181.6" y="39.3">14CMLB041B-2R2MS</text>
<text x="182.2" y="36.8">1</text>
<text x="50.1" y="52">8</text>
<text x="50.1" y="49.5">9</text>
<text x="75.5" y="49.5">5</text>
<text x="75.5" y="52">6</text>
<text x="156.8" y="52">8</text>
<text x="156.8" y="49.5">9</text>
<text x="182.2" y="49.5">5</text>
<text x="182.2" y="52">6</text>
<text x="50.1" y="54.6">7</text>
<text x="74.9" y="54.6">15</text>
<text x="156.8" y="54.6">7</text>
<text x="181.6" y="54.6">15</text>
<text x="10.3" y="86">B</text>
<text x="49.5" y="88.9">11</text>
<text x="75.5" y="88.9">4</text>
<text x="149.2" y="87.6">1</text>
<text x="179.6" y="87.6">3</text>
<text x="285.3" y="86">B</text>
<text x="49.5" y="91.4">10</text>
<text x="49.5" y="94">13</text>
<text x="74.9" y="94">14CMLB041B-2R2MS</text>
<text x="75.5" y="91.4">1</text>
<text x="149.2" y="90.1">2</text>
<text x="179.6" y="90.1">5</text>
<text x="148.5" y="97.8">10</text>
<text x="149.2" y="100.3">9</text>
<text x="179.6" y="97.8">6</text>
<text x="50.1" y="106.7">8</text>
<text x="50.1" y="104.1">9</text>
<text x="75.5" y="104.1">5</text>
<text x="75.5" y="106.7">6</text>
<text x="149.2" y="102.8">7</text>
<text x="50.1" y="109.2">7</text>
<text x="74.9" y="109.2">15</text>
<text x="162.5" y="108.7" transform="rotate(-90 162.5 108.7)">4</text>
<text x="165.1" y="109.3" transform="rotate(-90 165.1 109.3)">11</text>
<text x="167.6" y="108.7" transform="rotate(-90 167.6 108.7)">8</text>
<text x="10.3" y="136">C</text>
<text x="64.2" y="137.1">J11</text>
<text x="285.3" y="136">C</text>
<text x="64.1" y="139.7">G11</text>
<text x="64.1" y="142.2">G13</text>
<text x="64.7" y="147.3">G7</text>
<text x="64.7" y="149.8">G8</text>
<text x="64.7" y="144.8">G9</text>
<text x="64.8" y="152.4">A8</text>
<text x="91.5" y="179">T8</text>
<text x="10.3" y="186">D</text>
<text x="285.3" y="186">D</text>
<text x="35" y="200">1</text>
<text x="85" y="200">2</text>
<text x="135" y="200">3</text>
<text x="185" y="200">4</text>
<text x="235" y="200">5</text>
<text x="285" y="200">6</text>
</g>
<g font-size="1.3" fill="#008484">
<text x="23.4" y="22.6">+5V</text>
<text x="84.3" y="22.6">+5V</text>
<text x="105.3" y="22.6">+1V0</text>
<text x="130" y="22.6">+5V</text>
<text x="191" y="22.6">+5V</text>
<text x="212" y="22.6">+1V8</text>
<text x="228.3" y="18.8">+VCCIO_34</text>
<text x="234.2" y="26.6">C523</text>
<text x="241.8" y="26.6">C524</text>
<text x="249.4" y="26.6">C525</text>
<text x="257.1" y="26.6">C526</text>
<text x="264.7" y="26.6">C527</text>
<text x="272.3" y="26.6">C528</text>
<text x="53.8" y="35.3">PVIN_1</text>
<text x="61.2" y="31.5">U501</text>
<text x="70.4" y="35.3">PG</text>
<text x="88.9" y="30.2">R501</text>
<text x="88.9" y="32.7">100k</text>
<text x="160.5" y="35.3">PVIN_1</text>
<text x="167.9" y="31.5">U503</text>
<text x="177.1" y="35.3">PG</text>
<text x="195.6" y="30.2">R507</text>
<text x="195.6" y="32.7">100k</text>
<text x="234.2" y="31.2">100u</text>
<text x="241.8" y="31.2">4u7</text>
<text x="249.4" y="31.2">470n</text>
<text x="257.1" y="31.2">470n</text>
<text x="264.7" y="31.2">470n</text>
<text x="272.3" y="31.2">470n</text>
<text x="16.5" y="41.6">C501</text>
<text x="35.6" y="41.6">C504</text>
<text x="53.8" y="37.8">AVIN</text>
<text x="53.8" y="40.3">EN</text>
<text x="68.1" y="37.8">SW_1</text>
<text x="69.3" y="40.3">VOS</text>
<text x="87.7" y="36.5">L501</text>
<text x="123.2" y="41.6">C511</text>
<text x="142.2" y="41.6">C513</text>
<text x="160.5" y="37.8">AVIN</text>
<text x="160.5" y="40.3">EN</text>
<text x="174.8" y="37.8">SW_1</text>
<text x="176" y="40.3">VOS</text>
<text x="194.7" y="36.3">L503</text>
<text x="231.6" y="39.1">GND</text>
<text x="17.8" y="44.2">10u</text>
<text x="35.6" y="44.2">100n</text>
<text x="99.1" y="44.2">R503</text>
<text x="99.1" y="46.7">49.9k</text>
<text x="111.8" y="46.7">C509</text>
<text x="124.5" y="44.2">10u</text>
<text x="142.2" y="44.2">100n</text>
<text x="205.7" y="44.2">R508</text>
<text x="205.7" y="46.7">18k7</text>
<text x="218.4" y="46.7">C521</text>
<text x="228.3" y="44.2">+VCCIO_35</text>
<text x="35.5" y="49.2">C507</text>
<text x="43.2" y="49.2">3n3</text>
<text x="53.8" y="53">DEF</text>
<text x="53.8" y="50.5">SS/TR</text>
<text x="68" y="53">AGND</text>
<text x="70.6" y="50.5">FB</text>
<text x="111.8" y="49.2">22u</text>
<text x="142.2" y="49.2">C516</text>
<text x="149.9" y="49.2">3n3</text>
<text x="160.5" y="53">DEF</text>
<text x="160.5" y="50.5">SS/TR</text>
<text x="174.7" y="53">AGND</text>
<text x="177.3" y="50.5">FB</text>
<text x="218.4" y="49.2">22u</text>
<text x="234.2" y="52">C529</text>
<text x="241.8" y="52">C530</text>
<text x="249.4" y="52">C531</text>
<text x="257.1" y="52">C532</text>
<text x="264.7" y="52">C533</text>
<text x="272.3" y="52">C534</text>
<text x="53.8" y="55.6">FSW</text>
<text x="55.7" y="59.6">TPS62130ARGTR</text>
<text x="65.6" y="55.6">PGND_1</text>
<text x="99.1" y="54.3">R504</text>
<text x="99.1" y="56.9">200k</text>
<text x="160.5" y="55.6">FSW</text>
<text x="162.4" y="59.6">TPS62130ARGTR</text>
<text x="172.3" y="55.6">PGND_1</text>
<text x="205.7" y="54.3">R509</text>
<text x="205.7" y="56.9">15k</text>
<text x="234.2" y="56.6">100u</text>
<text x="241.8" y="56.6">4u7</text>
<text x="249.4" y="56.6">470n</text>
<text x="257.1" y="56.6">470n</text>
<text x="264.7" y="56.6">470n</text>
<text x="272.3" y="56.6">470n</text>
<text x="23.4" y="64.5">GND</text>
<text x="32.3" y="64.5">GND</text>
<text x="41.1" y="64.5">GND</text>
<text x="81.8" y="64.5">GND</text>
<text x="94.5" y="64.5">GND</text>
<text x="105.9" y="64.5">GND</text>
<text x="130" y="64.5">GND</text>
<text x="138.9" y="64.5">GND</text>
<text x="147.8" y="64.5">GND</text>
<text x="188.5" y="64.5">GND</text>
<text x="201.2" y="64.5">GND</text>
<text x="212.6" y="64.5">GND</text>
<text x="231.6" y="64.5">GND</text>
<text x="231" y="69.6">+1V5</text>
<text x="23.4" y="77.2">+5V</text>
<text x="84.3" y="77.2">+5V</text>
<text x="105.3" y="77.2">+1V5</text>
<text x="183.7" y="75.9">+DDRVTT</text>
<text x="210.5" y="75.9">+VTTREF</text>
<text x="234.2" y="77.4">C535</text>
<text x="241.8" y="77.4">C536</text>
<text x="249.4" y="77.4">C537</text>
<text x="257.1" y="77.4">C538</text>
<text x="264.7" y="77.4">C539</text>
<text x="272.3" y="77.4">C540</text>
<text x="129.4" y="79.7">+1V5</text>
<text x="157.7" y="83.5">TPS51206DSQR</text>
<text x="162.2" y="81">IC501</text>
<text x="234.2" y="82">100u</text>
<text x="241.8" y="82">4u7</text>
<text x="249.4" y="82">470n</text>
<text x="257.1" y="82">470n</text>
<text x="264.7" y="82">470n</text>
<text x="272.3" y="82">470n</text>
<text x="53.8" y="89.9">PVIN_1</text>
<text x="61.2" y="86.1">U502</text>
<text x="70.4" y="89.9">PG</text>
<text x="88.9" y="84.8">R502</text>
<text x="88.9" y="87.3">100k</text>
<text x="152.9" y="88.6">VDDQSNS</text>
<text x="174.1" y="88.6">VTT</text>
<text x="189.2" y="86.1">C519</text>
<text x="190.5" y="88.6">10u</text>
<text x="208.3" y="86.1">C520</text>
<text x="208.3" y="88.6">10u</text>
<text x="231.6" y="89.9">GND</text>
<text x="53.8" y="92.4">AVIN</text>
<text x="53.8" y="95">EN</text>
<text x="68.1" y="92.4">SW_1</text>
<text x="69.3" y="95">VOS</text>
<text x="87.7" y="91.1">L502</text>
<text x="135.8" y="92.4">+3V3</text>
<text x="152.9" y="91.1">VLDOIN</text>
<text x="170.3" y="91.1">VTTSNS</text>
<text x="223.4" y="95">+3V3</text>
<text x="253.9" y="95">+1V8</text>
<text x="16.5" y="96.2">C502</text>
<text x="17.8" y="98.8">10u</text>
<text x="35.6" y="96.2">C505</text>
<text x="35.6" y="98.8">100n</text>
<text x="99.1" y="98.8">R505</text>
<text x="99.1" y="101.3">13k</text>
<text x="111.8" y="101.3">C510</text>
<text x="152.9" y="101.3">S5</text>
<text x="152.9" y="98.8">VDD</text>
<text x="170.6" y="98.8">VTTREF</text>
<text x="196.1" y="97.5">GND</text>
<text x="35.5" y="103.8">C508</text>
<text x="43.2" y="103.8">3n3</text>
<text x="53.8" y="107.7">DEF</text>
<text x="53.8" y="105.1">SS/TR</text>
<text x="68" y="107.7">AGND</text>
<text x="70.6" y="105.1">FB</text>
<text x="111.8" y="103.8">22u</text>
<text x="123.2" y="107.7">C512</text>
<text x="142.2" y="107.7">C514</text>
<text x="152.9" y="103.8">S3</text>
<text x="163.5" y="104.9" transform="rotate(-90 163.5 104.9)">PGND</text>
<text x="166.1" y="104.9" transform="rotate(-90 166.1 104.9)">EP</text>
<text x="168.6" y="104.9" transform="rotate(-90 168.6 104.9)">GND</text>
<text x="205.7" y="102.6">C522</text>
<text x="205.8" y="107.7">470n</text>
<text x="226.6" y="102.8">C541</text>
<text x="226.6" y="107.4">10u</text>
<text x="234.2" y="102.8">C542</text>
<text x="234.2" y="107.4">4u7</text>
<text x="241.8" y="102.8">C543</text>
<text x="241.8" y="107.4">470n</text>
<text x="257.1" y="102.8">C544</text>
<text x="257.1" y="107.4">10u</text>
<text x="264.7" y="102.8">C545</text>
<text x="264.7" y="107.4">4u7</text>
<text x="272.3" y="102.8">C546</text>
<text x="272.3" y="107.4">470n</text>
<text x="53.8" y="110.2">FSW</text>
<text x="65.6" y="110.2">PGND_1</text>
<text x="99.1" y="108.9">R506</text>
<text x="99.1" y="111.5">15k</text>
<text x="124.5" y="110.2">10u</text>
<text x="142.2" y="110.2">10u</text>
<text x="23.4" y="119.1">GND</text>
<text x="32.3" y="119.1">GND</text>
<text x="41.1" y="119.1">GND</text>
<text x="55.7" y="114.3">TPS62130ARGTR</text>
<text x="81.8" y="119.1">GND</text>
<text x="94.5" y="119.1">GND</text>
<text x="105.9" y="119.1">GND</text>
<text x="130" y="117.8">GND</text>
<text x="136.4" y="117.8">GND</text>
<text x="160.5" y="117.8">GND</text>
<text x="212.6" y="117.8">GND</text>
<text x="224" y="115.3">GND</text>
<text x="254.5" y="115.3">GND</text>
<text x="167.5" y="120.4">+1V0</text>
<text x="253.9" y="120.4">+1V8</text>
<text x="30.4" y="129.2">+1V0</text>
<text x="36.7" y="129.2">+1V8</text>
<text x="43.1" y="129.2">+1V0</text>
<text x="49.4" y="129.2">+1V8</text>
<text x="170.7" y="128.2">C551</text>
<text x="178.3" y="128.2">C553</text>
<text x="185.9" y="128.2">C547</text>
<text x="193.6" y="128.2">C548</text>
<text x="201.2" y="128.2">C549</text>
<text x="208.8" y="128.2">C550</text>
<text x="216.4" y="128.2">C554</text>
<text x="224" y="128.2">C555</text>
<text x="231.7" y="128.2">C556</text>
<text x="239.3" y="128.2">C557</text>
<text x="246.9" y="128.2">C558</text>
<text x="257.1" y="128.2">C552</text>
<text x="264.7" y="128.2">C559</text>
<text x="272.3" y="128.2">C560</text>
<text x="99.6" y="133.1">+5V</text>
<text x="118.5" y="135.6">SPX3819M5-L-3-3</text>
<text x="125.7" y="133.1">U504</text>
<text x="153.6" y="133.1">+3V3</text>
<text x="170.7" y="132.8">10u</text>
<text x="178.3" y="132.8">10u</text>
<text x="185.9" y="132.8">4u7</text>
<text x="193.6" y="132.8">4u7</text>
<text x="201.2" y="132.8">470n</text>
<text x="208.8" y="132.8">470n</text>
<text x="216.4" y="132.8">100n</text>
<text x="224" y="132.8">100n</text>
<text x="231.7" y="132.8">100n</text>
<text x="239.3" y="132.8">100n</text>
<text x="246.9" y="132.8">100n</text>
<text x="257.1" y="132.8">4u7</text>
<text x="264.7" y="132.8">470n</text>
<text x="272.3" y="132.8">100n</text>
<text x="24" y="140.7">+1V8</text>
<text x="69.6" y="140.7">VCCBRAM[2]</text>
<text x="69.6" y="143.2">VCCINT[9]</text>
<text x="69.6" y="138.1">VCCAUX[6]</text>
<text x="168.1" y="140.7">GND</text>
<text x="254.5" y="140.7">GND</text>
<text x="69.6" y="145.8">VCCPAUX[5]</text>
<text x="69.6" y="148.3">VCCPINT[6]</text>
<text x="92.7" y="145.8">C515</text>
<text x="94" y="148.3">10u</text>
<text x="140.9" y="145.8">C517</text>
<text x="141.1" y="148.3">100n</text>
<text x="160" y="145.8">C518</text>
<text x="160" y="148.3">10u</text>
<text x="167.5" y="144.5">+1V8</text>
<text x="206.9" y="144.5">+1V0</text>
<text x="243.7" y="144.5">+1V0</text>
<text x="17.6" y="154.6">120OHM@100M</text>
<text x="33" y="155.9">C503</text>
<text x="52.1" y="155.9">C506</text>
<text x="69.6" y="153.4">GND[59]</text>
<text x="69.6" y="150.8">VCCPLL</text>
<text x="170.7" y="152.4">C564</text>
<text x="178.3" y="152.4">C561</text>
<text x="185.9" y="152.4">C562</text>
<text x="193.6" y="152.4">C563</text>
<text x="210.1" y="152.4">C565</text>
<text x="217.7" y="152.4">C566</text>
<text x="225.3" y="152.4">C567</text>
<text x="232.9" y="152.4">C568</text>
<text x="246.9" y="152.4">C569</text>
<text x="254.5" y="152.4">C570</text>
<text x="262.1" y="152.4">C571</text>
<text x="269.8" y="152.4">C573</text>
<text x="277.4" y="152.4">C572</text>
<text x="22.6" y="157.2">FB501</text>
<text x="34.3" y="158.5">10u</text>
<text x="52.1" y="158.5">470n</text>
<text x="99.6" y="161">GND</text>
<text x="154.2" y="161">GND</text>
<text x="170.7" y="156.9">4u7</text>
<text x="178.3" y="156.9">4u7</text>
<text x="185.9" y="156.9">470n</text>
<text x="193.6" y="156.9">100n</text>
<text x="210.1" y="156.9">4u7</text>
<text x="217.7" y="156.9">4u7</text>
<text x="225.3" y="156.9">470n</text>
<text x="232.9" y="156.9">100n</text>
<text x="246.9" y="156.9">4u7</text>
<text x="254.5" y="156.9">4u7</text>
<text x="262.1" y="156.9">470n</text>
<text x="269.8" y="156.9">470n</text>
<text x="277.4" y="156.9">100n</text>
<text x="168.1" y="164.8">GND</text>
<text x="207.5" y="164.8">GND</text>
<text x="244.3" y="164.8">GND</text>
<text x="46.2" y="169.9">GND</text>
<text x="58.9" y="169.9">GND</text>
<text x="83.7" y="172.4">+3V3</text>
<text x="96.3" y="180">VCCO_13[4]</text>
</g>
<g font-size="1.3">
<text x="77.9" y="34.2">1V0_PG</text>
<text x="184.6" y="34.2">1V8_PG</text>
<text x="148.6" y="39.2">1V0_PG 13</text>
<text x="77.9" y="88.8">1V5_PG</text>
<text x="41.9" y="93.9">1V8_PG 13</text>
<text x="106.7" y="142.1">1V5_PG</text>
</g>
<g font-size="1" fill="#840000">
<text x="115" y="139.6">1</text>
<text x="115" y="142.2">3</text>
<text x="140.4" y="139.6">5</text>
<text x="115" y="149.8">4</text>
<text x="115" y="152.3">2</text>
</g>
<g font-size="1" fill="#008484">
<text x="119.1" y="140.5">VIN</text>
<text x="119.1" y="143">EN</text>
<text x="133.4" y="140.5">VOUT</text>
<text x="119.1" y="153.2">GND</text>
<text x="119.1" y="150.6">ADJ/BYP</text>
</g>
</svg>
